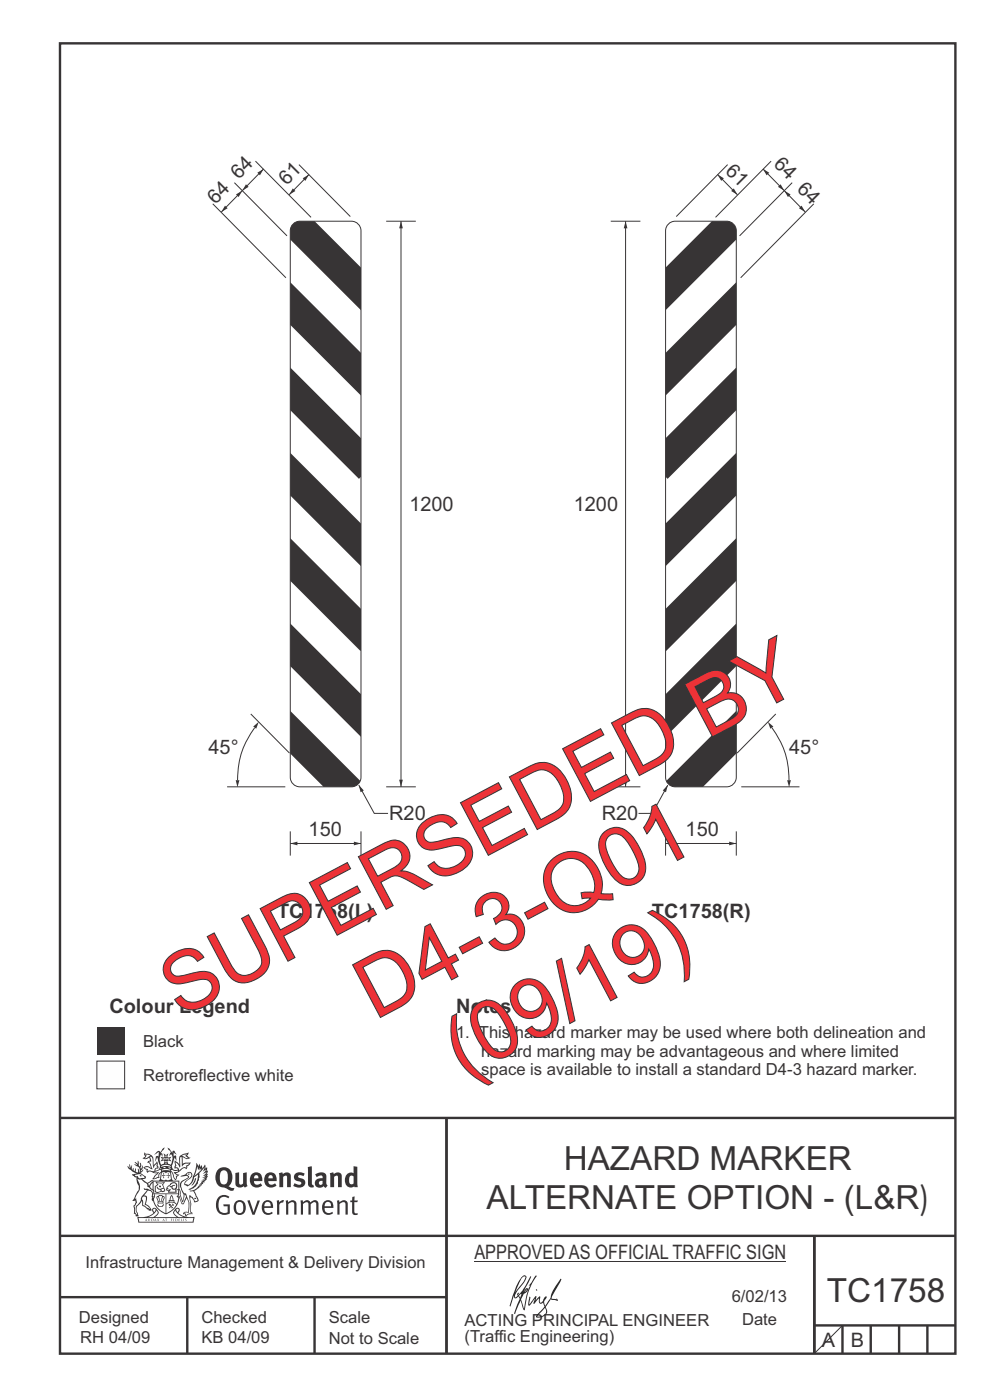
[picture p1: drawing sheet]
<svg xmlns="http://www.w3.org/2000/svg" width="210mm" height="297mm" viewBox="0 0 210 297" stroke-linecap="round" stroke-linejoin="round" font-family="sans-serif">
<g fill="none" stroke="#373435" stroke-width=".51">
<path d="M12.7 9.2h190v278h-190zM12.7 237.2h190M94.7 237.1v50.1M12.7 262.2h190.1M12.7 275.2h82M39.7 275.2v12M66.7 275.2v12M172.7 262.2v25M172.7 281.2h30M178.7 281.2v6M184.7 281.2v6M190.7 281.2v6"/>
<path d="M196.7 281.2v6"/>
</g>
<path d="M100.6 267.7h66.2" fill="none" stroke="#373435" stroke-width=".21"/>
<g fill="#373435">
<path d="M47 248.5a2.55 2.55 0 0 0 0 2.7l.3 .1a.81 .81 0 0 0 1-.9v-.6a1.04 1.04 0 0 0-1.1-1.5zM46.3 248.1a1.82 1.82 0 0 1 2.1-.2 1.82 1.82 0 0 1 .9 1.9 2.29 2.29 0 0 1-.8 1.9l.7 .3h.5l-.2 .6a2.87 2.87 0 0 1-2-.7 2.12 2.12 0 0 1-1.6-3.1z" fill-rule="evenodd"/>
<path d="M49.9 248.9l.8-.2v2a.46 .46 0 0 0 .3 .6 .46 .46 0 0 0 .6-.3v-2.1l.7-.2v2.4l.2 .5-.5 .4-.3-.3a1.02 1.02 0 0 1-1.2 .2 1.02 1.02 0 0 1-.6-1.1z" fill-rule="evenodd"/>
<path d="M54 249.5l-.1 .5h.9a.49 .49 0 0 0-.2-.6 .49 .49 0 0 0-.6 .1zM53.4 249.1a1.34 1.34 0 0 1 1.6-.2 1.34 1.34 0 0 1 .7 1.5v.2h-1.8a.77 .77 0 0 0 .5 .8 .77 .77 0 0 0 .9-.4l.3 .5a1.59 1.59 0 0 1-2 .2 1.59 1.59 0 0 1-.5-2z" fill-rule="evenodd"/>
<path d="M57.1 249.5l-.2 .5h1a.49 .49 0 0 0-.2-.6 .49 .49 0 0 0-.6 .1zM56.4 249.1a1.34 1.34 0 0 1 1.6-.2 1.34 1.34 0 0 1 .7 1.5v.2h-1.8a.77 .77 0 0 0 .5 .8 .77 .77 0 0 0 .9-.4l.4 .5a1.59 1.59 0 0 1-2.1 .2 1.59 1.59 0 0 1-.5-2z" fill-rule="evenodd"/>
<path d="M59.2 248.9l.7-.2 .1 .4a.95 .95 0 0 1 1-.3 .95 .95 0 0 1 .7 .8v2.3h-.8v-2.3a.46 .46 0 0 0-.8 .1v2.2h-.8z" fill-rule="evenodd"/>
<path d="M62.6 249.1a1.75 1.75 0 0 1 2-.1l-.2 .5-.6-.2a.43 .43 0 0 0-.6 .3l.4 .3a1.04 1.04 0 0 1 1.2 1.1 1.04 1.04 0 0 1-1.4 1l-1.2-.4 .3-.6 1 .4 .4-.4a.88 .88 0 0 0-1-.5l-.4-.2-.1-.4z" fill-rule="evenodd"/>
<path d="M65.3 247.6l.8-.2 .1 3.8 .3 .2 .1 .5a.88 .88 0 0 1-1-.1 .88 .88 0 0 1-.3-1z" fill-rule="evenodd"/>
<path d="M67.8 250.6a.43 .43 0 0 0-.1 .7 .43 .43 0 0 0 .7-.1v-.7zM66.8 249.2a1.7 1.7 0 0 1 2.4 .1v1.8l.3 .4-.4 .5-.5-.3a1.03 1.03 0 0 1-1.7-.2 1.03 1.03 0 0 1 .8-1.5h.7v-.4a.8 .8 0 0 0-1.2 .1z" fill-rule="evenodd"/>
<path d="M70 248.9l.7-.2 .1 .4a.95 .95 0 0 1 1-.3 .95 .95 0 0 1 .7 .8v2.3h-.8v-2.3a.46 .46 0 0 0-.8 .1v2.2h-.8z" fill-rule="evenodd"/>
<path d="M74.3 249.5a1.48 1.48 0 0 0 0 1.7h.5l.2-.1v-1.5l-.3-.2zM75 247.4l.8 .1 .1 4.4h-.7l-.1-.2a1.26 1.26 0 0 1-1.4 0 1.26 1.26 0 0 1-.5-1.3 1.29 1.29 0 0 1 .4-1.3 1.29 1.29 0 0 1 1.4-.2z" fill-rule="evenodd"/>
<path d="M46.4 253.9a1.72 1.72 0 0 1 2.3 0l-.3 .3a1.24 1.24 0 0 0-1.4-.2 1.24 1.24 0 0 0-.6 1.4 1.49 1.49 0 0 0 1.2 2l.7-.2v-1.3h-.8l-.1-.4h1.4v1.9a1.93 1.93 0 0 1-2.3 0 1.93 1.93 0 0 1-.7-2.2l.2-.7z" fill-rule="evenodd"/>
<path d="M50.4 255.1a1.65 1.65 0 0 0 .2 2.2 .99 .99 0 0 0 1-1.4 .78 .78 0 0 0-.4-.8 .78 .78 0 0 0-.8 0zM50 254.9a1.33 1.33 0 0 1 1.6-.1 1.33 1.33 0 0 1 .5 1.4 1.31 1.31 0 0 1-1.3 1.6 1.31 1.31 0 0 1-1.2-1.6v-.6z" fill-rule="evenodd"/>
<path d="M52.5 254.7l.5-.1 .8 2.6 .8-2.5h.5l-1.1 3h-.5z" fill-rule="evenodd"/>
<path d="M56.3 255.2l-.2 .7h1.3a.7 .7 0 0 0-.3-.8 .7 .7 0 0 0-.8 .1zM55.9 255a1.22 1.22 0 0 1 1.5-.2 1.22 1.22 0 0 1 .5 1.5h-1.8a.93 .93 0 0 0 .5 1 .93 .93 0 0 0 1.1-.2l.2 .3a1.43 1.43 0 0 1-1.8 .1 1.43 1.43 0 0 1-.6-1.7z" fill-rule="evenodd"/>
<path d="M58.7 254.7l.4-.1 .1 .5 .4-.4 .6-.1-.1 .6a.66 .66 0 0 0-.9 .6v1.9h-.4z" fill-rule="evenodd"/>
<path d="M60.6 254.8l.4-.2 .1 .5a.94 .94 0 0 1 1-.5 .94 .94 0 0 1 .8 .8v2.3h-.5l-.1-2.5a.81 .81 0 0 0-1.2 .3v2.2h-.4z" fill-rule="evenodd"/>
<path d="M63.7 254.7l.5-.1 .1 .5 .4-.3a.78 .78 0 0 1 1.2 .3 .9 .9 0 0 1 .9-.5 .9 .9 0 0 1 .8 .8v2.3h-.5l-.1-2.5a.67 .67 0 0 0-1.1 .3v2.2h-.5v-2.4l-.4-.2-.7 .4v2.2h-.5z" fill-rule="evenodd"/>
<path d="M69.1 255.2l-.2 .7h1.3a.7 .7 0 0 0-.3-.8 .7 .7 0 0 0-.8 .1zM68.7 255a1.22 1.22 0 0 1 1.5-.2 1.22 1.22 0 0 1 .5 1.5h-1.8a.93 .93 0 0 0 .4 1 .93 .93 0 0 0 1.2-.2l.2 .3a1.44 1.44 0 0 1-1.8 .1 1.44 1.44 0 0 1-.6-1.7z" fill-rule="evenodd"/>
<path d="M71.5 254.8l.4-.2 .1 .5a.94 .94 0 0 1 1-.5 .94 .94 0 0 1 .8 .8v2.3h-.5l-.1-2.5a.81 .81 0 0 0-1.2 .3v2.2h-.4z" fill-rule="evenodd"/>
<path d="M74.7 253.9l.5-.1v.9h.7l-.1 .4h-.6v2.1l.1 .2h.5l.1 .3a.75 .75 0 0 1-1.2-.6v-2h-.4v-.4h.4z" fill-rule="evenodd"/>
<path d="M30.8 244.9l1.1 .3-.9 .5h-.4l.6-.5zM31.8 245.5l.2-.1a2.44 2.44 0 0 1 .5 1.9l.1 .5 .6-1-.1 .6 .3 .3a.57 .57 0 0 0-.6 .8l-1-.2-.5 .2 .2-.5-.8-.3 .7-.1 .9 .5 .1-.1-.6-1.3-.2-.1 .5-.1zM30.7 244.4l-.1 .5 .2 .4-.6 .4a1.04 1.04 0 0 0 1.4-.1l.2 .6-.3 .1-.2 .4a.94 .94 0 0 1 .8 1.1l-.2-.1a1.16 1.16 0 0 0-1.5-.1l.3 .4 .4 .2 .1 .5 .2 .1 .1-.2a.94 .94 0 0 1 1.1 .3h.8l-1.2 1.2a1.13 1.13 0 0 0 1.2-.2l.4-.1v-.4l.4-.7a.83 .83 0 0 0-.6 1h-.3l-.7 .3 1.1-1.4-.5 .2-.5-.1 1.3-.5-.1-.2-.9 .4v-.3l.2-.2 .3 .1 .1-.3-.2-.4 .1-.6-.2-.3-.7 .9v-.7a1.42 1.42 0 0 0-1.6-1.8z" fill-rule="evenodd"/>
<path d="M38.5 245.3l.5-.3 .7-.1-.6 .3 .8 .5h-.3zM38.3 245.5h.2l.1 2a1.69 1.69 0 0 1 1.6-.7l-.8 .5 .1 .5a1.1 1.1 0 0 0-1.5 .6l-.1-.5-.2-.2h-.5l.3-.4-.3-.7a1.42 1.42 0 0 1 .9 1.1l.2-.1zM37.1 246.2l.1 1-.2 .3 .1 .5 .5-.1 .2 .2a.96 .96 0 0 1-1.2-.1l-.1 .1a1.06 1.06 0 0 0 1.3 .2v.1a.72 .72 0 0 1-.9 .2l.2 .5 .6 .2-.4 .2-.1 .7-.2-.4-.4-1.1-.4-.4 .4 .9a1.54 1.54 0 0 0 .7 1.2l.2-.3a.58 .58 0 0 1 .4-.7l.2-.2h-.3l-.5-.3 .9-.5a.93 .93 0 0 1 1.2-.5v.2l.2-.2 .1-.5a.99 .99 0 0 0 .7-.8l-1.3 .1-.3 .2-.1-1.4 .9 .4 .9-.3h-.4l-.5-.4 .4-.7-.6 .2a1.46 1.46 0 0 0-1.4 2.1l.1 .4-.3-.4z" fill-rule="evenodd"/>
<path d="M35.6 248.9l.2 .1-.1 .3 .4 .1-.4 .1v.5l-.1-.6h-.3l.3-.1z" fill-rule="evenodd"/>
<path d="M34.6 248.9l.2 .1v.3l.3 .1h-.3l-.1 .6v-.5l-.4-.1 .4-.1z" fill-rule="evenodd"/>
<path d="M34.3 248.8a.57 .57 0 0 1 .9 .2 .57 .57 0 0 1 .9-.2l.2 1.4h-.2a.57 .57 0 0 1-.9 0 .69 .69 0 0 1-1.1 0zM34.2 248.1l-.3 2.1-.1 .4h2.9l-.2-.4-.3-2.1h-.2v.3l-.8-.2-.8 .2v-.3z" fill-rule="evenodd"/>
<path d="M34.2 252.4a.3 .3 0 0 0 .6 0 .3 .3 0 0 0-.6 0zM33.3 251l.3 .3-.3 .3a.79 .79 0 0 0 0 1.3l.8-.2-.1-.3a.55 .55 0 0 1-.7-.6h.1l.2 .3 .3 .1 .8-.2-.4-.7 .4-.3-.7 .1zM33 250.7l1.1 .2 .9-.2-.4 .7 .4 1.1a.56 .56 0 0 1-.8 .3l-.2 .1a.73 .73 0 0 1-.9 .1 .73 .73 0 0 1-.3-.9v-.4l.6-.4z" fill-rule="evenodd"/>
<path d="M35.6 251.9l.7-.5a.58 .58 0 0 1 1-.1 .58 .58 0 0 1-.4 .9l-.3-.3a.43 .43 0 0 1 .6-.3v-.1a.57 .57 0 0 0-.8 .2l-.2-.1-.3 .1 .5 .2a.55 .55 0 0 0 .8 .4v.5h-1.3l.4-.3-.2-.2-.6 .1 .2-.2-.2-.1zM35.4 251.8l-.1 .2a.39 .39 0 0 0 .2 .6h.3l-.2 .4h1.9l-.1-.7a.86 .86 0 0 0-.1-1.4 .86 .86 0 0 0-1.3 .4z" fill-rule="evenodd"/>
<path d="M36 254.8h.8v.2h-.8zM36.4 253.8l.2 .8h-.4zM36.4 253.5l-.3 .5-.1 .6h-.2v.4l-.7 .4 .2 .2a1.48 1.48 0 0 1 2.1 .1l.2-.1-.6-.5v-.5h-.2l-.1-.6z" fill-rule="evenodd"/>
<path d="M35.8 255.4l.4 .1 .1 .3 .3-.2-.2-.2a.38 .38 0 0 1 .5 .5l-.2-.2-.3 .3 .4 .2-.4 .2-.1-.4-.4 .4-.1-.2 .4-.3-.1-.1-.2 .1z" fill-rule="evenodd"/>
<path d="M34.5 254h.2v.2l-.2 .6h-.2zM33.6 255.3h.9v.2a.55 .55 0 0 1-.8 .4v-.2l-.2-.1zM33.4 254h.2l.2 .8h-.2zM33.6 255h.8l.1 .1-.8 .1zM33.8 253.7h.5l-.2 1.1h-.1zM33.3 253.8l-.1 .3 .3 1.1a.48 .48 0 0 0-.1 .6 .48 .48 0 0 0 .5 .3l.5-.1a.49 .49 0 0 0 .2-.8l.3-1.1-.1-.3a1.42 1.42 0 0 0-1.5 0z" fill-rule="evenodd"/>
<path d="M33.7 251.5l.4 .1 .1 .3h-.3z" fill-rule="evenodd"/>
<path d="M41.3 250.1l.3-.2-.2 .9-.6 .7h-.2l.5-.7z" fill-rule="evenodd"/>
<path d="M39.7 249l.3-.2 .5 .2a.88 .88 0 0 1-.6 1.1 1.22 1.22 0 0 0-.8 1.3l.5 .2a.72 .72 0 0 0 .9-.4l.5-.8 .2-.6 .8-.6v.3a2.85 2.85 0 0 1-2 2.8l.1 .1a2.13 2.13 0 0 0 1.9-1.5v-.2a2.01 2.01 0 0 0 .3-1.8l1.1-1.3-.4 1 .7-.5-.7 1 .8-.4-.8 .8 .7-.1-.9 .5 .8-.1-.8 .4h.8l-.9 .3 .3 .2h-.4l.2 .3h-.3l.1 .3h-.4l.2 .3h-.2a2.16 2.16 0 0 1-2 1l.1 .2h.4a.76 .76 0 0 1 .7 .7l.5 1.2-.6 .2a1.45 1.45 0 0 0-1.1-1.3l.2 1.8-.1 1.8 .4 .3a1.07 1.07 0 0 0-1.2 .4v-.3l-.5-.2a.87 .87 0 0 1 1.1-.1v-.7a4.4 4.4 0 0 0-.6-3.1v-.3h-.3a2.16 2.16 0 0 1-.7-2.2l.3-.3 1.2-.8a.55 .55 0 0 0-.4-.8zM37.8 252.4a.76 .76 0 0 1 .3 1.1l.6 1.6 .4-1.7 .2 .1a.61 .61 0 0 1-.1 .9l-.3 .9h-.2l-.7-1.6-.3 .1a1.18 1.18 0 0 0 .1-1.4zM41.8 247.5l.2 .8 .3-.6v.6l.4-.5a1.9 1.9 0 0 1-1.1 1.4l-.4 .3zM38.3 249.6l1.3-.1 .2 .1v.3l-.5 .3a1.26 1.26 0 0 0-.9 1.9l.2 .6a1.84 1.84 0 0 1 .1 2.1l-.4-1.3a.96 .96 0 0 0-.4-1.3l-.4 .3a.78 .78 0 0 1 0 1.2l.1 .3h.4l.4 1.1a.38 .38 0 0 0 .2 .4 .38 .38 0 0 0 .4-.1l.6-1.2a2.94 2.94 0 0 1 .4 2.5l-.1 .5-.8-.1-.3 .4v.2l.4-.1 .1 .4 .2 .1a1.02 1.02 0 0 1 1.3-.5v-.4l-.3-.1 .1-1.8-.3-1.3 .1 .1a1.14 1.14 0 0 1 .8 .9 .63 .63 0 0 0 .8-.2 .63 .63 0 0 0-.1-.9l-.7-1.2 .9-.6 .2-.3 .3-.1-.1-.2h.4l-.1-.3h.3l-.1-.3 .5-.1-.2-.2 .6-.4v-.2h-.2l.4-.5-.3 .1 .3-.6-.4 .1 .4-.5v-.3l-.3 .2 .2-.6-.1-.3-.4 .3v-.8l-.6 .8-.2-.7-.2 .4-.3-.7-.1 .6-.5-.8-.1 1.4-.6 1.9a1.81 1.81 0 0 1-1 1.4l-.6-.2a1.75 1.75 0 0 1 1.1-1.2 .75 .75 0 0 0 .1-1.3 .75 .75 0 0 0-1.1 .5z" fill-rule="evenodd"/>
<path d="M41.2 254.1h.3l.2 .3h-.4z" fill-rule="evenodd"/>
<path d="M29.4 258.4h11.6l-.1 .8h-11.4zM31.4 258.2l.4-.1a2.48 2.48 0 0 0 1.4-1.3l.3 .5-.5 .6-.5 .3zM32.5 256.6l.3-.2 .2 .2-.3 .6zM37.2 256.8a2.65 2.65 0 0 0 1.8 1.4h-1.1l-.5-.3-.5-.6zM37.4 256.6l.2-.2 .3 .2-.3 .6zM29.2 258.2l.1 1.2h11.8l.2-1.1-.2-.1a4.1 4.1 0 0 1-3.3-.9l.3-.4-.1-.5a1.06 1.06 0 0 0-1.3 .9l.2 .4 .6 .5h-4.7l.3-.1a.84 .84 0 0 0 .6-.7 .84 .84 0 0 0-.5-.9l-.3-.2-.5 .1-.1 .5 .3 .4a4.2 4.2 0 0 1-3.4 .9z" fill-rule="evenodd"/>
<path d="M31 258.7l.1 .2h-.2zM31 258.6l-.3 .5 .4-.1 .2 .1z" fill-rule="evenodd"/>
<path d="M31.4 258.6h.2v.4a.25 .25 0 0 0 .2-.1 .25 .25 0 0 0-.1-.3h.1a.29 .29 0 0 1 0 .4 .29 .29 0 0 1-.4 0 .29 .29 0 0 1 0-.4z" fill-rule="evenodd"/>
<path d="M32.2 258.6a.22 .22 0 0 1 .3 .2 .22 .22 0 0 1-.3 .2zM32 258.6l.1 .5a.33 .33 0 0 0 .4-.1 .33 .33 0 0 0 0-.4 .33 .33 0 0 0-.5 0z" fill-rule="evenodd"/>
<path d="M32.9 258.7l.1 .2h-.2zM32.9 258.6l-.2 .5 .3-.1 .2 .1z" fill-rule="evenodd"/>
<path d="M33.3 258.6h.2l.1 .2 .2-.2-.2 .2 .2 .3-.3-.2v.2h-.2l.2-.3z" fill-rule="evenodd"/>
<path d="M34.7 258.7l.1 .2h-.2zM34.7 258.6l-.3 .5 .4-.1 .2 .1z" fill-rule="evenodd"/>
<path d="M35 258.6h.5h-.2v.5h-.2l.1-.5z" fill-rule="evenodd"/>
<path d="M36.2 258.6h.3h-.1v.2h.1h-.1v.3h-.2z" fill-rule="evenodd"/>
<path d="M36.7 258.6h.2v.5h-.2z" fill-rule="evenodd"/>
<path d="M37.3 258.6a.22 .22 0 0 1 .3 .2 .22 .22 0 0 1-.3 .2zM37.1 258.6v.5a.33 .33 0 0 0 .5-.1 .33 .33 0 0 0 0-.4 .33 .33 0 0 0-.5 0z" fill-rule="evenodd"/>
<path d="M37.8 258.6h.4h-.2v.2h.1h-.1v.2l.2 .1h-.4z" fill-rule="evenodd"/>
<path d="M38.4 258.6h.2l-.1 .4 .2 .1h-.3z" fill-rule="evenodd"/>
<path d="M38.9 258.6h.2v.5h-.2z" fill-rule="evenodd"/>
<path d="M39.3 258.6h.2l-.1 .1 .2 .2-.2 .2h-.1v-.2l.2 .1z" fill-rule="evenodd"/>
<path d="M34.2 247.4a1.51 1.51 0 0 1 2.1 .2 2.67 2.67 0 0 0-2.1 0zM35.7 247.6l.5 .2v.2l-.4-.1zM34.6 247.7l.5-.1 .1 .2h-.4zM34.1 247.9l.2 .1-.3 .1zM35 246.9l.2-.2 .3 .2zM34.9 245.7h.2v.3h-.2zM35 245.1l.2 .2 .2-.2-.1 .4h-.2zM35.1 246.3h.2l.1 .4-.2-.2-.2 .2zM35.3 245.7h.2v.3h-.2zM34.4 245.7l.3 .1 .1 .2-.4 .1 .2-.2zM35.7 245.8l.3-.1-.2 .2 .2 .2-.4-.1zM32.7 244.9l1-.5-.1 1-.2-.2-.3 .2-.3 1.1 .5-1 .3 .9a1.84 1.84 0 0 1 .2 1.7l.4 .1a2.48 2.48 0 0 1 2.2 .1l.2-.3-.2-.7 .7-1.7 .4 .6-.2-1-.2-.1-.2 .3v-.9l.6 .4-.6-.8-.3 .1-.1 .4-.5-.8-.5-.3 .2 .4 .6 .6-.5 .7 .5-.3a2.06 2.06 0 0 1-.1 2.2l-.5-.2-.2-.6 .2-.1 .7 .2-.4-.5 .4-.5-.7 .2-.2-.2 .2-.7-.5 .4-.5-.4 .2 .7-.2 .2-.7-.2 .4 .5-.4 .5 .8-.2 .1 .1-.2 .6-.5 .2a2.02 2.02 0 0 1 0-2.2l.3 .5-.1-.6-.3-.1 .8-1.3-.4 .4-.5 .7-.2-.3a.8 .8 0 0 0-.8 .5z" fill-rule="evenodd"/>
<path d="M29.2 250.1l.3 .2a.61 .61 0 0 1 .8 .3l.3 .2a.8 .8 0 0 1 .6 1l.4 .1 .6 .5a1 1 0 0 1 .4 1.1l-.1 .7v-.5h-.1a.96 .96 0 0 0-.8-1.3l-.2-.2h-.7l-.1-.1-.1 .1 .1 .3h.6l-1.2 1.4-.2 .9-.4 .6a1.33 1.33 0 0 0-.5 1.8l.2 .5a1.26 1.26 0 0 1-.5-1.4l-.1-.4a1.56 1.56 0 0 0 .4-1.7l-.3 .2 .2-.5a3.2 3.2 0 0 0 .7-3zM30.4 253.9h.4a2.06 2.06 0 0 1-.1 1.6l.7 .5 .4 .4-.6-.1-.8-.6-.1-.9a.51 .51 0 0 1 .1-.9zM28.6 249.3a1.52 1.52 0 0 1 2.1 .6l-1.1 .1-.2-.1-.1-.4-.5 .1zM27.5 247v.8l-.3-.4-.1 .1a3.1 3.1 0 0 0 1.9 1.5l-1 .1 .5 .6 .5 .1 .1 1.1a1.84 1.84 0 0 1-.3 2.5l-.4 .9-.3 .4 .2 .1 .4-.1 .1 .4-.2 .5-.3 .2 .1 1.8 .2-.1 .3 .6h.1l.5-.1-.2-.5a1.3 1.3 0 0 1-.1-1.7l.9-1 .2 1.1 .5 .2 .5 .5 .1-.1 .2 .4 .5-.1a1.85 1.85 0 0 0-1.2-1.4l.1-.2a1.39 1.39 0 0 0 0-1.5l-.5-.1 .5-.5a.66 .66 0 0 1 .9-.4 .66 .66 0 0 1 .3 .9l-.1 .4 .2-.1v.2l-.1 .3 .2 .5 .1-.3a2.24 2.24 0 0 0 .1-2.2 .73 .73 0 0 1-.7-.7 .73 .73 0 0 1 .6-.7v-.2a.94 .94 0 0 0-.9 .8 .48 .48 0 0 1-.1-.5 .48 .48 0 0 1 .5-.3l.5-.3a.51 .51 0 0 0-.8 .2l-.4 .3-1.1-.8 .6-.1 .2-.5-1.2-.7 .5-.4v-.4l-.4 .4v-.2a.69 .69 0 0 0 .2-1v.5l-.2 .2v-1.1l-.3-.2 .1 .6-.1 .2-.4-1.2v.6l-.6-.3 .5 .6-.6-.2 .3 .3a1 1 0 0 1 .7 1.5l-.2-.8v.8l-.5-.2v-.7l-.2 .6-.2-.1-.1-.6-.2 .4-.2-.2 .1-.7-.2 .5z" fill-rule="evenodd"/>
<path d="M29.6 249.5l.2-.2 .3 .3z" fill-rule="evenodd"/>
<path d="M32.4 250.5h5.6v2l-.2-.1v-1.7h-5.2v2.5h5.2v-.8l.1 .2-.1 1.1v-.3h-2.5v4a4.1 4.1 0 0 0 2.6-3.6l.1-.1a4 4 0 0 1-2.8 3.9 4.2 4.2 0 0 1-2.8-4.7l.1 1.3 .1-.2a3.8 3.8 0 0 0 2.5 3.4v-4h-2.5l-.2-.9z" fill-rule="evenodd"/>
<circle cx="40" cy="249.1" r=".17"/>
</g>
<path d="M178.7 281.2l-6 6" fill="none" stroke="#373435" stroke-width=".21"/>
<path d="M20.5 218h5.9v5.9h-5.9z" fill-rule="evenodd" fill="#373435"/>
<path d="M20.5 225.1h5.9v5.9h-5.9z" fill-rule="evenodd" fill="#fefefe" stroke="#373435" stroke-width=".21"/>
<path d="M85.1 46.9v120M81.9 166.9h6.3" fill="none" stroke="#373435" stroke-width=".21"/>
<g fill="#373435">
<path d="M85.1 46.9l.4 1.5h-.8z"/>
<path d="M84.7 165.4h.8l-.4 1.5z"/>
</g>
<path d="M62.2 47.5l.9-.5 .5-.1h10.9a2.04 2.04 0 0 1 2.1 2.1v115.9a2.04 2.04 0 0 1-2.1 2h-10.9a2.04 2.04 0 0 1-2-2v-115.9l.1-.6zM81.9 46.9h6.3M76.1 166.6l3.3 6h2.9" fill="none" stroke="#373435" stroke-width=".21"/>
<g fill="#373435">
<path d="M76.1 166.6l1.1 1.1-.7 .4z"/>
<path d="M62.2 47.5l.9-.5 .5-.1h3.1l9.9 9.9v9l-15-15a3.5 3.5 0 0 1 .6-3.3zM61.6 59.9l15 15v9l-15-15zM61.6 78l15 15v8.2l-.5 .4-14.5-14.6zM61.6 96.1l15 15v9l-15-15zM61.6 114.2l15 15v8.8l-.1 .1-14.9-14.9zM61.6 132.3l15 15v9l-15-15zM61.6 150.8l14.8 14.9a2.04 2.04 0 0 1-1.9 1.2h-5.9l-7-7z" fill-rule="evenodd"/>
</g>
<path d="M49.7 38.8l11.2 11.2M54.2 34.2l11.8 11.9M63.4 34.9l10.9 11M65.6 37l-4.3 4.3" fill="none" stroke="#373435" stroke-width=".21"/>
<g fill="#373435">
<path d="M62.1 40l.6 .5-1.4 .8z"/>
<path d="M64.2 37.8l1.4-.8-.8 1.4z"/>
</g>
<path d="M61.6 179h15M76.6 176.4v5.1" fill="none" stroke="#373435" stroke-width=".21"/>
<g fill="#373435">
<path d="M61.6 179l1.5-.4v.7z"/>
<path d="M75.1 178.6l1.5 .4-1.5 .3z"/>
</g>
<path d="M55.9 35.8l-4.5 4.7M61.6 176.4v5.1" fill="none" stroke="#373435" stroke-width=".21"/>
<g fill="#373435">
<path d="M52.2 39.1l.5 .5-1.3 .9z"/>
<path d="M54.6 36.6l1.3-.8-.8 1.4z"/>
</g>
<path d="M51.4 40.5l-4.5 4.5" fill="none" stroke="#373435" stroke-width=".21"/>
<g fill="#373435">
<path d="M47.7 43.6l.6 .6-1.4 .8z"/>
<path d="M50.1 41.3l1.3-.8-.8 1.3z"/>
</g>
<path d="M53.2 151.5l8.2 8.3M54 154.4a17.6 17.6 0 0 0-3.6 11.1M48.2 166.9h12.3" fill="none" stroke="#373435" stroke-width=".21"/>
<g fill="#373435">
<path d="M53.7 154.2l1.2-1.1-.5 1.5z"/>
<path d="M50 165.5h.8l-.4 1.5z"/>
</g>
<path d="M45.1 43.2l15.6 15.7M132.7 46.9v120M129.6 166.9h6.2" fill="none" stroke="#373435" stroke-width=".21"/>
<g fill="#373435">
<path d="M132.7 46.9l.4 1.5h-.8z"/>
<path d="M132.3 165.4h.8l-.4 1.5z"/>
</g>
<path d="M129.6 46.9h6.2M141.8 47.5l.9-.5 .5-.1h11a2.04 2.04 0 0 1 2 2.1v115.9a2.04 2.04 0 0 1-2 2h-11a2.04 2.04 0 0 1-2-2v-115.9l.1-.6zM141.7 166.6l-3.3 6h-2.9" fill="none" stroke="#373435" stroke-width=".21"/>
<g fill="#373435">
<path d="M141.7 166.6l-.4 1.5-.7-.4z"/>
<path d="M151 46.9l-9.8 9.9v9l15-15a3.2 3.2 0 0 0-1-3.6l-1-.3zM141.2 74.9v9l15-15v-9zM141.2 93v8.2l.4 .4 14.6-14.6v-9zM156.2 96.1l-15 15v9l15-15zM141.2 129.2v8.8l.1 .1 14.9-14.9v-9zM141.2 147.3v9l15-15v-9zM141.3 165.7a2.04 2.04 0 0 0 1.9 1.2h5.9l7.1-7v-9.1z" fill-rule="evenodd"/>
</g>
<path d="M152.2 37l4.2 4.3M154.4 34.9l-10.9 11M163.6 34.2l-11.8 11.9M168 38.8l-11.1 11.2" fill="none" stroke="#373435" stroke-width=".21"/>
<g fill="#373435">
<path d="M155.1 40.5l.6-.5 .7 1.3z"/>
<path d="M152.2 37l1.4 .8-.6 .6z"/>
</g>
<path d="M141.2 179h15M141.2 176.4v5.1" fill="none" stroke="#373435" stroke-width=".21"/>
<g fill="#373435">
<path d="M154.7 178.6l1.5 .4-1.5 .3z"/>
<path d="M141.2 179l1.5-.4v.7z"/>
</g>
<path d="M161.8 35.8l4.6 4.7M156.2 176.4v5.1" fill="none" stroke="#373435" stroke-width=".21"/>
<g fill="#373435">
<path d="M165 39.6l.6-.5 .8 1.4z"/>
<path d="M161.8 35.8l1.4 .8-.6 .6z"/>
</g>
<path d="M166.4 40.5l4.4 4.5" fill="none" stroke="#373435" stroke-width=".21"/>
<g fill="#373435">
<path d="M169.5 44.2l.5-.6 .8 1.4z"/>
<path d="M166.4 40.5l1.3 .8-.6 .5z"/>
</g>
<path d="M163.8 154.4a17.6 17.6 0 0 1 3.6 11.1M164.6 151.5l-8.2 8.3M157.2 166.9h12.4" fill="none" stroke="#373435" stroke-width=".21"/>
<g fill="#373435">
<path d="M162.9 153.1l1.2 1.1-.7 .4z"/>
<path d="M167 165.5h.8l-.4 1.5z"/>
</g>
<path d="M172.6 43.2l-15.5 15.7" fill="none" stroke="#373435" stroke-width=".21"/>
<g fill="#252726">
<path d="M111.6 273.7l.2-.2-.5 .7zM110.4 274.5l.3 .1-.3 .8-.3-.5zM110.9 270.9h.5a9.3 9.3 0 0 1-2 3.1l-.1 .3 1-2.5zM110.6 271a14.7 14.7 0 0 0-2.2 4.9l-.3 1.2 .1 .1 .8-2.3a.42 .42 0 0 0 .2 .6 .42 .42 0 0 0 .6-.3l.2-.1 .3 .5-1.2 3.2h.2l1.1-2.9 .6 1.9 .2 .2 .2-.5a13.5 13.5 0 0 1 2-6.2l.5-.5-.2-.2-1.5 2.1 .3-.1a14.9 14.9 0 0 0-1.3 5.1l-.4-1.2a1.39 1.39 0 0 1 .2-1.8l.1-.2a.92 .92 0 0 0 .8-1.2 .75 .75 0 0 0-.7 .7l-.2 .2 1.6-3.4h-.1l-.4 .7a10.5 10.5 0 0 1-2.1 3.3l.1-.5a.32 .32 0 0 0-.3 .2 .32 .32 0 0 0 0 .4l-.5 .4a3.2 3.2 0 0 1 1.1-2.3l.5-.6a2.49 2.49 0 0 0 .7-1.6l-.3-.2z" fill-rule="evenodd"/>
<path d="M115.6 277.5a1.15 1.15 0 0 1 .1 1.3 1.15 1.15 0 0 1-1.2 .5h-.5zM112.3 275.1l-.3 1.7 .3 .2 1.2-1.5-.3 1.1 1.2-1.2a.94 .94 0 0 0 .3 1.2l.5-.3 .3 .9-1.2 1.3a.98 .98 0 0 0-.5 1 1.9 1.9 0 0 0 2.3-1.3l-.1-.2a1.02 1.02 0 0 1 .3-1.4l.5-1 1.5 .3-.2-.4v.2l-1.1-.1v-.3l2-3.6 .1-.2-.1-.2-1.8 2.7a6.6 6.6 0 0 1-1.5 3l-.2-.2a1.01 1.01 0 0 1 .4-1.4l.1-.2-.2-.1-.4 .4-.2 .5-.5 .4-.2-.4 .1-.9-.2-.1-.8 1 .2-1h-.1l-1.4 1.8 .2-1.5v-.1z" fill-rule="evenodd"/>
<path d="M113.7 273.6l.3 .2h-.3z" fill-rule="evenodd"/>
</g>
<g font-size="17.6" fill="#ed3237">
<text x="38.2" y="216" transform="rotate(-28 38.2 216)">SUPERSEDED BY</text>
<text x="79.5" y="216.5" transform="rotate(-28 79.5 216.5)">D4-3-Q01</text>
<text x="98.2" y="228.9" transform="rotate(-28 98.2 228.9)">(09/19)</text>
</g>
<g font-size="7.1" fill="#373435">
<text x="119.6" y="248.2">HAZARD MARKER</text>
<text x="103.2" y="256.5">ALTERNATE OPTION - (L&amp;R)</text>
<text x="175.4" y="276.2">TC1758</text>
</g>
<g font-size="4.2" fill="#373435">
<text x="163.9" y="34.9" transform="rotate(45 163.9 34.9)">64</text>
<text x="50.7" y="38.1" transform="rotate(-45 50.7 38.1)">64</text>
<text x="60.8" y="39.5" transform="rotate(-45 60.8 39.5)">61</text>
<text x="153.7" y="36.5" transform="rotate(45 153.7 36.5)">61</text>
<text x="168.9" y="40.4" transform="rotate(45 168.9 40.4)">64</text>
<text x="45.7" y="43.5" transform="rotate(-45 45.7 43.5)">64</text>
<text x="86.8" y="108.4">1200</text>
<text x="121.7" y="108.4">1200</text>
<text x="44.2" y="159.9">45°</text>
<text x="167.4" y="159.9">45°</text>
<text x="65.5" y="177.3">150</text>
<text x="82.6" y="174">R20</text>
<text x="127.6" y="174">R20</text>
<text x="145.4" y="177.3">150</text>
<text x="58.8" y="194.8">TC1758(L)</text>
<text x="138.3" y="194.8">TC1758(R)</text>
<text x="23.2" y="214.9">Colour Legend</text>
<text x="96.8" y="214.9">Notes</text>
<text x="100.6" y="267.2">APPROVED AS OFFICIAL TRAFFIC SIGN</text>
<text x="174.4" y="285.8">A</text>
<text x="180.5" y="285.8">B</text>
</g>
<g font-size="3.5" fill="#373435">
<text x="96.7" y="220.3">1. This hazard marker may be used where both delineation and</text>
<text x="30.4" y="222.2">Black</text>
<text x="102.1" y="224.2">hazard marking may be advantageous and where limited</text>
<text x="30.4" y="229.3">Retroreflective white</text>
<text x="102.1" y="228.2">space is available to install a standard D4-3 hazard marker.</text>
<text x="18.2" y="269">Infrastructure Management &amp; Delivery Division</text>
<text x="16.7" y="280.6">Designed</text>
<text x="42.7" y="280.6">Checked</text>
<text x="69.7" y="280.6">Scale</text>
<text x="98.5" y="281.4">ACTING PRINCIPAL ENGINEER</text>
<text x="155.2" y="276.3">6/02/13</text>
<text x="157.4" y="281.2">Date</text>
<text x="17" y="284.8">RH 04/09</text>
<text x="42.7" y="284.8">KB 04/09</text>
<text x="69.7" y="285.2">Not to Scale</text>
<text x="98.5" y="284.8">(Traffic Engineering)</text>
</g>
</svg>
